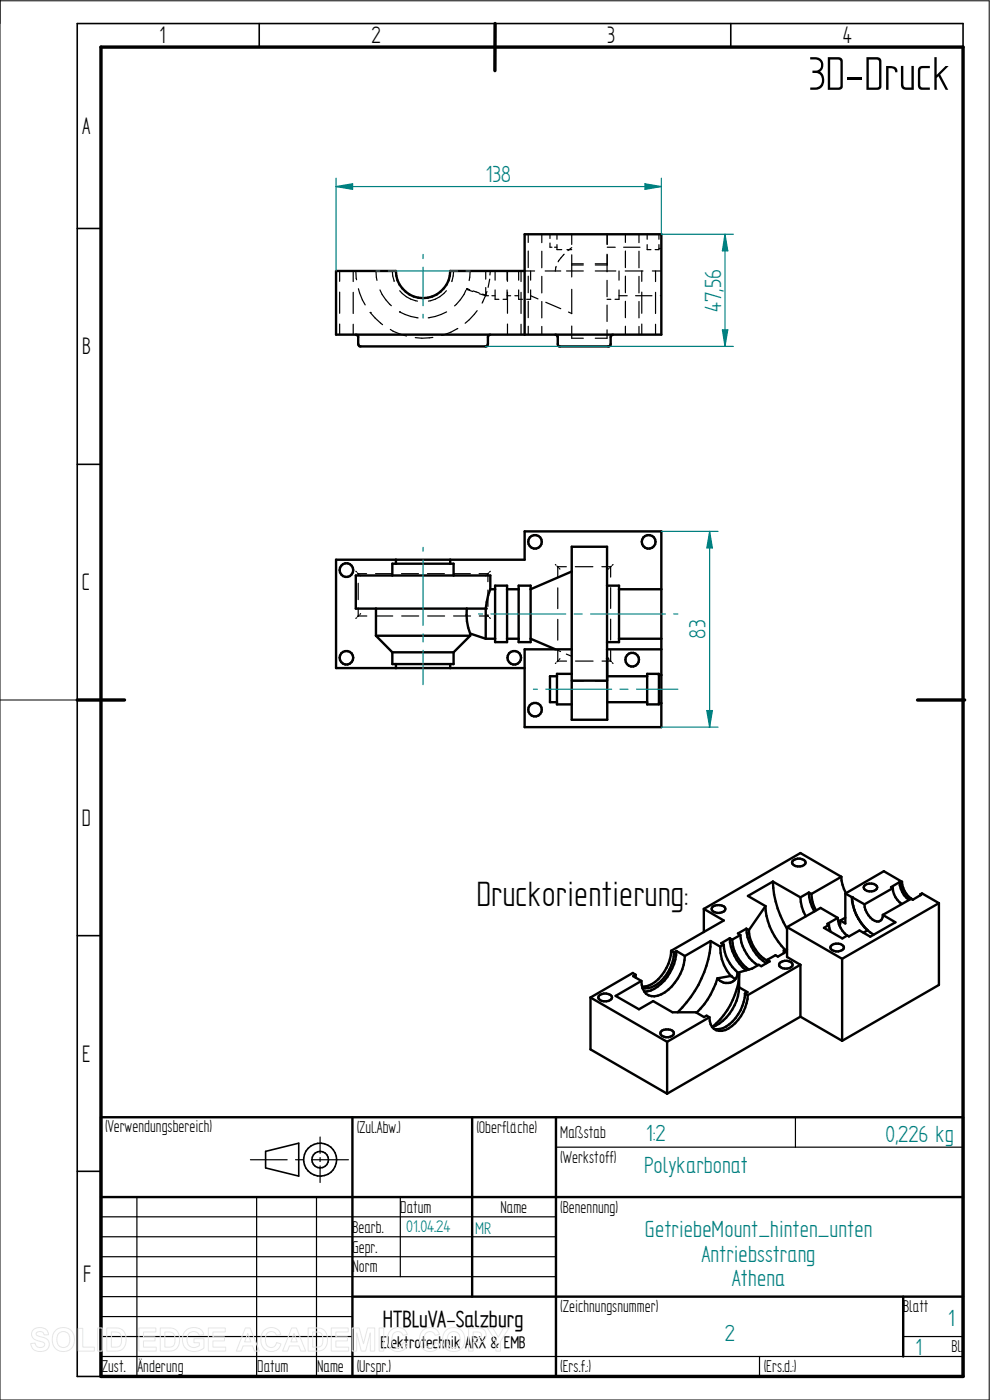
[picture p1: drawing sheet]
<svg xmlns="http://www.w3.org/2000/svg" width="210mm" height="297mm" viewBox="0 0 210 297" stroke-linecap="round" stroke-linejoin="round" font-family="sans-serif">
<path d="M0 0v297h209.8v-296.8h-209.8M0 148.5h16.4" fill="none" stroke="#000" stroke-width=".21"/>
<g fill="none" stroke="#000" stroke-width=".34">
<path d="M55 5v5M105 5v5M155 5v5M204.3 10v-5h-187.9v287h5M16.4 48.5h5M16.4 98.5h5M16.4 148.5h5M16.4 198.5h5M16.4 248.5h5M56.3 244.3l7.1-1.8v7l-7.1-1.7z"/>
<circle cx="67.9" cy="246" r="3.5"/>
<circle cx="67.9" cy="246" r="1.76"/>
</g>
<path d="M21.4 10h182.9v282h-182.9zM105 5v10M16.4 148.5h10M194.6 148.5h10" fill="none" stroke="#000" stroke-width=".72"/>
<g fill="none" stroke="#000" stroke-width=".51">
<path d="M111.3 57.5h-15.8a5.8 5.8 0 0 1-5.8 5.7 5.8 5.8 0 0 1-5.7-5.7h-12.7v13.5h69v-21.3h-29v21.3M75.5 71l.4 .2 .1 1.8 .2 .4 .3 .1h26.5l.3-.1 .2-.4v-1.8l.5-.2M117.8 71l.4 .2 .2 2 .4 .3 10.5-.1 .2-.4v-1.5l.3-.4 .2-.1M84 118.7v.9M95.5 118.7v.9M79.8 134.9l3.4 3.5M79.8 129.1v5.8M79.8 134.9h19.9M83.2 122.1v-2.5h13v2.5M83.2 138.4v2.5h13v-2.5M83.2 138.4h13M99 129.1a11.4 11.4 0 0 0 .7 5.3"/>
<path d="M99.7 134.4v.5M99.7 134.9l-3.5 3.5M99.7 134.4l3.3 1.1M103 135.5h2M103 129.1v6.4M104 125h1M104 125v-2.9h-28.5v7h27.5M104 125l-.5 1.3-.5 2.8M105 124.2h2.6v12h-2.6zM107.6 135.5h2.4M107.6 125h2.4M110 124.2h2.6v12h-2.6z"/>
<path d="M112.6 135.5l5.2 2.3M121.3 137.8h-10v16.5h29v-41.6h-29v6h-40v23h40M121.3 121.2l-8.7 3.8M128.8 137.8h11.5M128.8 124.2h2.5v12h-2.5M128.8 139.7v13h-7.5v-36.7h7.5v28.4h-7.5M131.3 135.5h9M131.3 125h9M84 140.9v.8M95.5 140.9v.8M118.2 143.5h-1.5v5.5h1.5M121.3 143h-3.1v6.4h3.1"/>
<path d="M128.8 143.5h8.5M128.8 149h8.5M137.3 143h2.5v6.4h-2.5zM139.8 143.2h.5M139.8 149.2h.5M149.3 192.8v4.9M149.3 192.8l4.2 2.5-11.1 6.4M150.7 199.6a22.8 22.8 0 0 1-6.9 15.2M150.7 199.6l-5.4 3.2M150.7 199.6l2.1 1.2M151 192.5a2.06 2.06 0 0 1 2.8 0l.1 .3a1.67 1.67 0 0 1-2.9 0zM154.8 199.1l-1.8 1 .5 .3"/>
<path d="M154.8 199.1a9.5 9.5 0 0 0 3.5 6.8M154.8 199.1l.5 .2M155.3 199.3a8.4 8.4 0 0 0 3.6 6.4M157.1 198.4a8.3 8.3 0 0 0 3.7 6.4M157.1 198.4l-1.8 .9M158.3 197l-1.8 1 .6 .4M158.3 197l.6 .3M158.3 197a9.5 9.5 0 0 0 4.3 7.3M158.9 197.3a7.9 7.9 0 0 0 3.9 6.5M162.4 192.2a13.7 13.7 0 0 0 4.2 9.3M162.4 192.2l-3.5 5.1M164 187l-5.3 3.1 3.7 2.1"/>
<path d="M164 187a20.7 20.7 0 0 0 3 10.1M164 187l5.8 3.4M167 196.7l11.6 6.7M167 196.7v6.3l2.8 1.7M168.1 182.7a1.73 1.73 0 0 1 2.8 .3 1.67 1.67 0 0 1-2.9 0zM169.8 190.4a8.6 8.6 0 0 0 1.1 4M171.6 189.4l-1.8 1M171.6 189.4a8.3 8.3 0 0 0 1.2 4M171.6 189.4l.5 .3M172.1 189.7a7.4 7.4 0 0 0 1 3.4M175.9 196.2l.3 1.4M177.7 194.7l-3.6-2.1-7.1 4.1"/>
<path d="M177.7 194.7l-2.2 1.3 .4 .2M177.7 194.7a5.3 5.3 0 0 0 2 3.8M178.3 195.3l-.2 1.2M178.5 186l-8.7-5-20.5 11.8M178.5 186l-6.4 3.7M178.5 186a7.7 7.7 0 0 0 1 3.5M179.3 194.7l-1 .6M179.3 189.6v6.3l-1-.6M179.3 189.6l1.4 .7M180.7 190.3l2.7 1.6M180.7 190.3a10.2 10.2 0 0 0 4.6 8M180.7 190.3a10.1 10.1 0 0 0 3.4 7.1l-.9 .5"/>
<path d="M183.3 188a1.76 1.76 0 0 1 2.8 .3 1.63 1.63 0 0 1-2.9 0zM183.4 191.9a4.1 4.1 0 0 0 2.6 3.6 1.15 1.15 0 0 0 1.3-1.4M187.3 194.1l2.6 1.6-5.3 3-2.3-1.3-2.2 1.3-.4-.2-1 .6-3.9-2.3 1.1-.6M189.4 188.4l-6 3.5M189.4 188.4a4.1 4.1 0 0 0 1.9 3.4M190.8 187.2l-1.8 1 .4 .2M190.8 187.2a5.3 5.3 0 0 0 2 3.7M190.8 187.2l.2 .1M191 187.3a4.6 4.6 0 0 0 2 3.5M191.3 187.1l-3.8-2.3-8.2 4.8M191.3 187.1l-.3 .2M191.3 187.1a4.6 4.6 0 0 0 2.3 3.7"/>
<path d="M195.2 189.7l.2 .1-1.8 1.1-.3-.2-6 3.4M195.2 189.7v.2M195.2 189.7l.4-.2 3.6 2.1M199.2 191.6l-20.6 11.8M199.2 191.6v17.4l-20.6 11.8M125.3 211.6v11l16.2 9.4M125.3 211.6l16.2 9.4M127 211.3a1.77 1.77 0 0 1 2.8 .3 1.71 1.71 0 0 1-2.9 0zM134.8 206.8l-.6-.4-8.9 5.2M134.8 206.8l-.5 .3 1.8 1M134.8 206.8l.1 .6M136.1 208.1l-5.5 3.2 5 2.8 3-1.7 4.1 2.4h4.9l1.8 1 .5-.3 .6 .3"/>
<path d="M136.1 208.1l.2 1.6 .4 .6M140.2 218.9a2.01 2.01 0 0 1 2.7 0l.1 .3a1.63 1.63 0 0 1-2.9 0zM142.4 201.7a8.7 8.7 0 0 1-4.9 7.4l-1.3 .2M142.4 201.7l.6 .4M143 202.1a8.5 8.5 0 0 1-4.8 7.4l-1.3 .2-.6-.2M143.5 201.8l-.5 .3M143.5 201.8a9.9 9.9 0 0 1-5.5 8.3l-1.3 .3M143.5 201.8l1.8 1M145.3 202.8a9.7 9.7 0 0 1-5.8 8.4 2.5 2.5 0 0 1-2.8-.9M150.5 215.8l-9 5.2M150.5 215.8l.2 1.5 .3 .5M152.2 207.6l-.4 1.1a16.7 16.7 0 0 1-4 6.1"/>
<path d="M152.2 207.6a2.45 2.45 0 0 0 3.8 .1M152.8 200.8a9.3 9.3 0 0 0 2.2 6.3M153.5 200.4a8.4 8.4 0 0 0 3 6M153.5 200.4l-.7 .4M155 207.1l-2.8 .5M155 207.1l1 .6M156.5 206.4l.3 .2M156.5 206.4l-.2 .7-.3 .6M156.8 209.5l1.8 1-.6 .3M156.8 206.6a15.9 15.9 0 0 1-5.7 11.3M156.8 209.5a9.7 9.7 0 0 1-5.8 8.4M156.8 206.6v2.9"/>
<path d="M158 210.8a8.8 8.8 0 0 1-4.7 7.3l-1.3 .3-.6-.1M158 210.8l.6 .3M158.6 211.1a8.8 8.8 0 0 1-4.7 7.4 2.43 2.43 0 0 1-2.9-.7M162.8 203.6l.5 .4-1.8 1-.5-.3-1.4 .8-3.1 .9M162.8 203.6l-.1 .7M165.4 204.4a1.73 1.73 0 0 1 2.7 .3 1.65 1.65 0 0 1-2.5 .5l-.2-.2zM166.3 201.6l.5 .3-1.8 1-.5-.3-1.7 1M166.3 201.6l-.1 .6M167 201.4l-.7 .2M169.8 215.7l-28.3 16.3M169.8 215.7l8.8 5.1M169.8 204.7v11"/>
<path d="M169.8 204.7l-11.2 6.4M176.2 200.7a1.76 1.76 0 0 1 2.8 .3 1.63 1.63 0 0 1-2.9 0zM178.6 203.4v17.4M21.4 237h182.9v55h-182.9zM74.8 237v55M100.2 237v38.1M117.9 237v55M141.5 221v11M21.4 254h182.9M74.8 275.1h129.5M191.6 275.1v12.7"/>
<circle cx="113.5" cy="115" r="1.44"/>
<circle cx="137.6" cy="114.9" r="1.46"/>
<circle cx="73.5" cy="120.9" r="1.45"/>
<circle cx="73.5" cy="139.6" r="1.44"/>
<circle cx="109.1" cy="139.5" r="1.45"/>
<circle cx="134.1" cy="140" r="1.45"/>
<circle cx="113.5" cy="150.6" r="1.44"/>
</g>
<g fill="none" stroke="#000" stroke-width=".25">
<path d="M72.1 57.5v2.2M74.9 57.5v2.2M75.5 57.5l.1 1.9M79.8 57.5l.2 2M83.2 57.5l.4 2.2M96.2 57.5l-.4 2.2M99.7 57.5l-.2 2M103 57.5v1.7M103.9 59.2l-.4 1.8M104 57.5l-.1 .8M105 57.5v1.9M107.6 57.5v1.9"/>
<path d="M107.7 57.5v2.2M110 57.5v1.9M110.5 57.5v2.2M111.3 57.5h2.1M112.1 49.7v1.7M112.1 53.3v3.5M112.1 58.6v3.5M112.6 57.5v1.9M114.9 49.7v1.8M114.9 53.3v3.5M114.9 58.6v3.5M115.7 57.5h3.3"/>
<path d="M116.7 49.7v.9M116.7 51.6v.9h.4M117.6 52.5h.6M118 56.5l-.2 1M118.2 49.7v1.1M118.2 51.9v1.1h1M119.7 53.9l-1.3 1.6M120.2 57.5h3.5M120.3 53h1M121.3 49.7v2.2M121.3 54.1v4.7M121.3 56h2.4"/>
<path d="M121.3 52.5l-.8 .7M121.3 56.2h2.4M126.3 57.5h4.3M126.3 56h2.5M128.8 49.7v2.1M128.8 53.9v3.8M128.8 59.5v3.4M128.8 49.7v2.2M128.8 54.1v2.1h-2.5M128.8 52.5h1.7M131.3 57.5v1.9M132.3 52.5h3.5"/>
<path d="M132.6 57.5h3.8M132.7 49.7v1.7M132.7 53.3v3.5M132.7 58.6v3.5M135.6 49.7v1.8M135.6 53.3v3.5M135.6 58.6v3.5M136.1 57.5v2.2M137.3 49.7v1.1M137.3 51.9v1.1h.8M138.4 57.5h1.9M139.1 57.5v2.2"/>
<path d="M139.8 49.7v1.1M139.8 51.9v1.1h-.8M139.8 52.7h.1M140.1 52.7h.2M72.1 62v4.5M72.1 68.7v2.3M74.9 62v4.5M74.9 68.8v2.2M76 61.3l.9 2.3 .6 1.1M78.5 66.3h.1M78.5 66.3l2.7 2.6M80.6 61.5a9.6 9.6 0 0 0 2.4 3.4"/>
<path d="M82.8 69.9l2 1 1.4 .4M84.8 66.2h.1M84.8 66.2a10.9 10.9 0 0 0 3.9 1.2M84.8 61.7a6.1 6.1 0 0 0 3.8 2.2M91.8 71.6l-2.3 .2-1.4-.2M94.7 61.7a6.1 6.1 0 0 1-3.8 2.2M94.7 66.2l-2.4 .9-1.5 .3M97.1 69.7l-1.5 .8-1.9 .7M98.8 61.6a9.3 9.3 0 0 1-2.4 3.3M99 61.3h.1M99 61.4l1.3 .4M99 61.3l.7 .2"/>
<path d="M100.4 61.7l1.2 .4M101.2 65.9l-1.6 1.9-.9 .8M101.7 62.3l1.3 .4M102.4 62.4l.6 .2M103 62.6h.1M103 62.6l-.7 1.7M103 61v1.7M103 62.7h.6M103.3 61.8l-.3 .8M104.4 62.7h.6M105 61.5v2h.8M107.6 61.5v2h-.9"/>
<path d="M107.6 62.7h.7M107.7 62v4.5M107.7 68.7v2.3M109.2 62.7h.8M110 61.5v2h.8M110.5 62v4.5M110.5 68.8v2.2M112.1 63.9v3.5M112.1 69.2v1.8M112.6 61.5v2h-.9M112.6 62.7l1.5 .7M114.9 64v3.4"/>
<path d="M114.9 69.3v1.7M115.8 64.1l3.2 1.4M120.6 66.2l.7 .3M121.3 61.4v5.1M121.3 69.2v2.6h2.4M128.8 64.7v3.5M128.8 70v1.8h-2.5M128.8 63.5h.8M131.3 61.5v2h-.8M131.3 62.7h1.8M132.7 63.9v3.5M132.7 69.2v1.8"/>
<path d="M134.8 62.7h3.5M135.6 64v3.4M135.6 69.3v1.7M136.1 62v4.5M136.1 68.7v2.3M139.1 62v4.5M139.1 68.8v2.2M140.1 62.7h.2M117.8 119.8l.1 .1M130 119.8l-.1 .1M75.5 121.2l.1 .1M75.6 131.1l-.1 .1"/>
<path d="M75.8 121.5l.3 .3M76 129v1.7h1.8M76 123.7v3.5M76.2 130.5l-.4 .4M76.3 122l.2 .2M76.5 130.2l-.1 .1M77.8 121.7h-1.8v.3M79.7 121.7h3.6M79.7 130.7h3.6M85.2 121.7h3.6M85.2 130.7h3.6M90.7 121.7h3.6"/>
<path d="M90.7 130.7h3.6M96.2 121.7h3.6M96.2 130.7h3.6M101.6 121.7h1.9M103 130.2l.1 .1M103.2 122l-.2 .2M103.3 130.5l.3 .3M103.5 130.4v.3h-1.8M103.5 121.7v1.7M103.5 125.2v3.5M103.5 121.7l-.1 .1M103.6 121.5l-.1 .2"/>
<path d="M103.8 131l.2 .2M104 121.2l-.2 .2M117.8 137.8l1.1 .4M118.2 120.1l.1 .1M118.3 138v2.3h1.9M118.3 120.2v2.3M118.3 124.7v4.4M118.3 131.4v4.4M118.3 120.2h1.8M118.3 120.2l.1 .2M118.6 120.6l.2 .1M118.8 139.7l-.2 .2"/>
<path d="M120.1 138.8l1.2 .4M122 120.2h3.8M127.7 120.2h1.8M129 139.7l.2 .2M129.2 120.6l-.2 .1M129.5 120.2v2.2M129.5 124.7v4.4M129.5 131.4v4.4M129.5 138v2.3M129.5 120.2l-.1 .2M129.7 120.1l-.2 .1M117.9 140.6l-.1 .2"/>
<path d="M118.4 140.1l-.2 .3M121.3 144.5h2.4M122.1 140.3h3.7M127.7 140.3h1.8M128.8 144.4l-2.5 .1M129.4 140.1l.1 .2M129.5 140.3l.2 .1M129.9 140.6l.1 .2M168.7 237v6.4M21.4 258.1h96.5M29 254v38M53.1 246h7.8"/>
<path d="M54.4 254v38M62.7 246h1.7M66.2 246h7.7M67.1 254v38M67.9 241.2v3.5M67.9 245.6v.8M67.9 247.4v3.5M84.9 254v16.8M117.9 243.4h86.4M21.4 270.8h96.5M21.4 266.6h96.5M21.4 262.4h96.5"/>
<path d="M21.4 275.1h53.4M21.4 279.3h53.4M21.4 287.8h182.9M21.4 283.5h53.4M161.1 287.8v4.2M191.6 283.5h12.7"/>
</g>
<g fill="#000">
<circle cx="103" cy="129.1" r=".25"/>
<circle cx="128.8" cy="139.7" r=".25"/>
<circle cx="180.7" cy="190.3" r=".25"/>
<circle cx="155" cy="207.1" r=".25"/>
</g>
<path d="M140.3 49.7h15.3M103 73.5h52.6M153.2 70h1.2l-.6 3.5z" fill="none" stroke="#008080" stroke-width=".25"/>
<path d="M153.2 70h1.2l-.6 3.5z" fill="#008080"/>
<path d="M153.8 49.7l.6 3.5h-1.2z" fill="none" stroke="#008080" stroke-width=".25"/>
<path d="M153.8 49.7l.6 3.5h-1.2z" fill="#008080"/>
<g fill="none" stroke="#008080" stroke-width=".25">
<path d="M71.3 37.8v19.7M136.8 39l3.5 .6-3.5 .6zM140.3 37.8v11.9M153.8 49.7v23.8M89.7 116.1v.8M89.7 118.7v14M89.7 134.5v1.7M89.7 138v7.2M101.5 130.3h.9M104.1 130.3h15.9M121.8 130.3h1.7M125.3 130.3h15.8"/>
<path d="M142.9 130.3h.9M113.2 146.2h.8M115.8 146.2h14M131.5 146.2h1.7M135 146.2h8.8"/>
</g>
<path d="M136.8 39l3.5 .6-3.5 .6z" fill="#008080"/>
<path d="M71.3 39.6l3.5-.6v1.2z" fill="none" stroke="#008080" stroke-width=".25"/>
<path d="M71.3 39.6l3.5-.6v1.2z" fill="#008080"/>
<path d="M71.3 39.6h69M140.3 112.7h12M150.5 112.7l.6 3.5h-1.2zM140.3 154.3h12" fill="none" stroke="#008080" stroke-width=".25"/>
<path d="M150.5 112.7l.6 3.5h-1.2z" fill="#008080"/>
<path d="M149.9 150.7h1.2l-.6 3.6z" fill="none" stroke="#008080" stroke-width=".25"/>
<path d="M149.9 150.7h1.2l-.6 3.6z" fill="#008080"/>
<path d="M79.8 57.5h.8M82.4 57.5h14.7M89.7 54v.9M89.7 56.7v8.2M98.8 57.5h.9M89.7 66.7v.8M150.5 112.7v41.6" fill="none" stroke="#008080" stroke-width=".25"/>
<g fill="none" stroke="#e6e6e6" stroke-width=".21">
<path d="M7.1 282.1a2.02 2.02 0 0 1 3.1 .7l.1 .4h-.9a.9 .9 0 0 0-.8-.7 .9 .9 0 0 0-.9 .5l.1 .3 .5 .2a2.15 2.15 0 0 1 2.1 1.4 1.72 1.72 0 0 1-2.3 1.8l-.7-.2-.7-.7-.2-.8 1-.1a1.06 1.06 0 0 0 .9 1 1.06 1.06 0 0 0 1.1-.7 1.66 1.66 0 0 0-1.6-.8 1.37 1.37 0 0 1-.8-2.3zM11.8 282.3a2.46 2.46 0 0 1 3.1-.2 2.46 2.46 0 0 1 .8 3 2.4 2.4 0 0 1-3.1 1.5 2.4 2.4 0 0 1-1.5-3.1l.2-.5zM12.4 282.9a1.39 1.39 0 0 1 1.7-.3 1.39 1.39 0 0 1 .7 1.6 1.41 1.41 0 0 1-1.4 1.7 1.41 1.41 0 0 1-1.3-1.7l.1-.8zM16.6 281.8h1v4h2.4v.8h-3.4zM20.7 281.7h1v4.9h-1zM22.6 281.7h1.9a2.2 2.2 0 0 1 2.2 2.8 2.02 2.02 0 0 1-2.2 2.1h-1.9zM23.6 282.6a1.8 1.8 0 0 1 2 .5 2.09 2.09 0 0 1-.4 2.6l-1.6 .1zM29.5 281.7h3.6v.9h-2.7v1h2.5v.9h-2.5v1.3h2.7v.8h-3.6zM34 281.7h1.8a2.2 2.2 0 0 1 2.3 2.8 2.02 2.02 0 0 1-2.2 2.1h-1.9zM35 282.6a1.8 1.8 0 0 1 1.9 .5 2.09 2.09 0 0 1-.4 2.6l-1.5 .1zM39.4 282.3a2.33 2.33 0 0 1 3.8 .8l-1 .2a1.37 1.37 0 0 0-1.6-.7 1.37 1.37 0 0 0-.9 1.5 1.56 1.56 0 0 0 .8 1.6 1.56 1.56 0 0 0 1.8-.2v-.6h-1.2v-.9h2.2v2a2.65 2.65 0 0 1-3.1 .5 2.65 2.65 0 0 1-1.5-2.7l.3-1zM44.2 281.7h3.6v.9h-2.6v1h2.4v.9h-2.4v1.3h2.7v.8h-3.7z"/>
<path d="M52 281.7h1.1l1.9 4.9h-1l-.4-1.1h-2l-.4 1.1h-1.1zM52.6 282.9l.6 1.8h-1.3zM56 282.3a2.12 2.12 0 0 1 3.6 .8l-1 .2a1.24 1.24 0 0 0-1.6-.7 1.24 1.24 0 0 0-.7 1.6 1.28 1.28 0 0 0 .4 1.4 1.28 1.28 0 0 0 1.6 0l.4-.8 .9 .3a2.19 2.19 0 0 1-2.5 1.6 2.19 2.19 0 0 1-1.8-2.5l.1-.9zM61.9 281.7h1l2 4.9h-1.1l-.4-1.1h-2l-.4 1.1h-1.1zM62.4 282.9l.7 1.8h-1.4zM65.4 281.7h1.8a2.2 2.2 0 0 1 2.3 2.8 2.02 2.02 0 0 1-2.3 2.1h-1.8zM66.3 282.6a1.8 1.8 0 0 1 2 .5 2.09 2.09 0 0 1-.4 2.6l-1.6 .1zM70.3 281.7h3.6v.9h-2.7v1h2.5v.9h-2.5v1.3h2.8v.8h-3.7zM74.7 281.7h1.5l.9 3.4 .9-3.4h1.5v4.9h-.9l-.1-3.8-.9 3.8h-1l-.9-3.8-.1 3.8h-.9zM80.4 281.7h1v4.9h-1zM82.8 282.3a2.12 2.12 0 0 1 3.6 .8l-.9 .2a1.24 1.24 0 0 0-1.6-.7 1.24 1.24 0 0 0-.8 1.6 1.28 1.28 0 0 0 .5 1.4 1.28 1.28 0 0 0 1.5 0l.4-.8 .9 .3a2.19 2.19 0 0 1-2.5 1.6 2.19 2.19 0 0 1-1.7-2.5l.1-.9zM89.6 282.3a2.12 2.12 0 0 1 3.6 .8l-.9 .2a1.24 1.24 0 0 0-1.6-.7 1.24 1.24 0 0 0-.7 1.6 1.28 1.28 0 0 0 .4 1.4 1.28 1.28 0 0 0 1.5 0l.4-.8 1 .3a2.19 2.19 0 0 1-2.6 1.6 2.19 2.19 0 0 1-1.7-2.5l.1-.9z"/>
<path d="M94.6 282.3a2.46 2.46 0 0 1 3.1-.2 2.46 2.46 0 0 1 .8 3 2.4 2.4 0 0 1-3.1 1.5 2.4 2.4 0 0 1-1.4-3.1l.1-.5zM95.2 282.9a1.39 1.39 0 0 1 1.7-.3 1.39 1.39 0 0 1 .7 1.6 1.41 1.41 0 0 1-1.3 1.7 1.41 1.41 0 0 1-1.4-1.7l.1-.8zM99.4 281.7h1.6a1.61 1.61 0 0 1 2.1 1.5 1.62 1.62 0 0 1-2.1 1.6h-.6v1.8h-1zM100.4 282.6a1.62 1.62 0 0 1 1.7 .3 .7 .7 0 0 1-.1 .8 .7 .7 0 0 1-.7 .2h-.9zM103.4 281.7h1.1l1.2 2 1.1-2h1.2l-1.8 2.9v2h-1v-2z"/>
</g>
<text font-size="11.3" x="171.5" y="19.1">3D-Druck</text>
<text font-size="8.4" x="101.1" y="192.2">Druckorientierung:</text>
<g font-size="5.7">
<text x="33.8" y="9.2">1</text>
<text x="78.8" y="9.2">2</text>
<text x="128.8" y="9.2">3</text>
<text x="178.8" y="9.2">4</text>
<text x="17.4" y="28.4">A</text>
<text x="17.4" y="75.2">B</text>
<text x="17.4" y="125.2">C</text>
<text x="17.4" y="175.2">D</text>
<text x="17.4" y="225.2">E</text>
<text x="17.6" y="271.9">F</text>
</g>
<g font-size="5.6" fill="#008080">
<text x="103" y="38.7">138</text>
<text x="153" y="66.1" transform="rotate(-90 153 66.1)">47,56</text>
<text x="149.7" y="135.5" transform="rotate(-90 149.7 135.5)">83</text>
<text x="137.1" y="242">1:2</text>
<text x="187.9" y="242.2">0,226 kg</text>
<text x="136.7" y="248.8">Polykarbonat</text>
<text x="136.8" y="262.4">GetriebeMount_hinten_unten</text>
<text x="148.8" y="267.6">Antriebsstrang</text>
<text x="155.3" y="272.9">Athena</text>
<text x="201.2" y="281.3">1</text>
<text x="153.8" y="284.6">2</text>
<text x="194.2" y="287.4">1</text>
</g>
<text font-size="5.5" x="81.2" y="281.5">HTBLuVA-Salzburg</text>
<g font-size="4.1">
<text x="22.3" y="240.2">(Verwendungsbereich)</text>
<text x="75.7" y="240.4">(Zul.Abw.)</text>
<text x="101.1" y="240.4">(Oberfläche)</text>
<text x="118.8" y="241.4">Maßstab</text>
<text x="118.8" y="246.7">(Werkstoff)</text>
<text x="84.9" y="257.3">Datum</text>
<text x="106.2" y="257.3">Name</text>
<text x="118.8" y="257.3">(Benennung)</text>
<text x="74.8" y="261.5">Bearb.</text>
<text x="74.8" y="265.7">Gepr.</text>
<text x="74.8" y="270">Norm</text>
<text x="118.8" y="278.4">(Zeichnungsnummer)</text>
<text x="191.6" y="278.4">Blatt</text>
<text x="201.8" y="286.9">Bl.</text>
<text x="21.6" y="291.1">Zust.</text>
<text x="29.2" y="291.1">Änderung</text>
<text x="54.6" y="291.1">Datum</text>
<text x="67.3" y="291.1">Name</text>
<text x="75.7" y="291.1">(Urspr.)</text>
<text x="118.8" y="291.1">(Ers.f.:)</text>
<text x="162" y="291.1">(Ers.d.:)</text>
</g>
<g font-size="4" fill="#008080">
<text x="86.2" y="261.5">01.04.24</text>
<text x="100.8" y="261.7">MR</text>
</g>
<text font-size="4" x="80.7" y="286">Elektrotechnik ARX &amp; EMB</text>
</svg>
